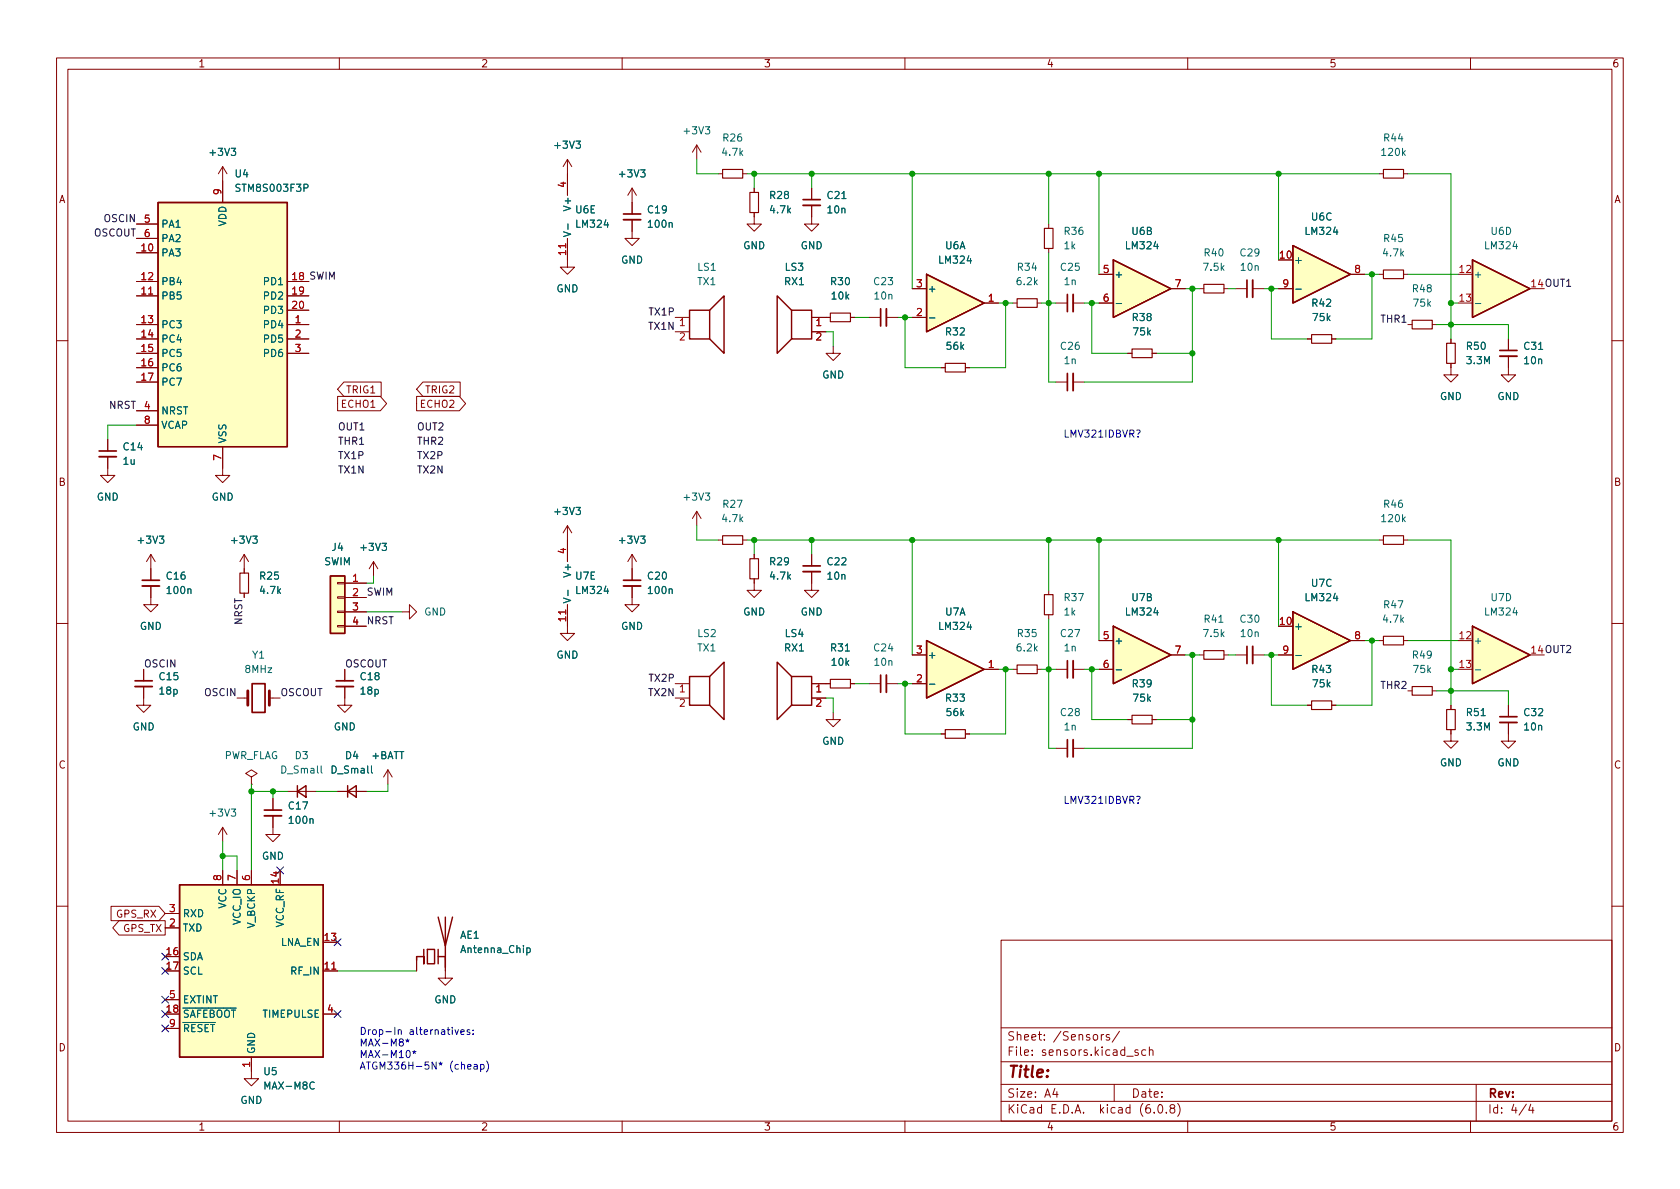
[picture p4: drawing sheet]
<svg xmlns="http://www.w3.org/2000/svg" width="297mm" height="210mm" viewBox="0 0 297 210" stroke-linecap="round" stroke-linejoin="round" font-family="sans-serif">
<g fill="none" stroke="#840000" stroke-width=".18">
<path d="M10 10.2h277v190.1h-277zM12 12.2h273v186.1h-273zM60 10.2v2M110 10.2v2M160 10.2v2M210 10.2v2M260 10.2v2M24.1 39.6h3.8M39.4 29.5v6.3M39.4 29.5l-.8 1.2M39.4 29.5l.7 1.2M100.3 28.2v6.3"/>
<path d="M100.3 28.2l-.7 1.3M100.3 28.2l.8 1.3M111.8 38.9v3.3h1.2l-1.2 1.2-1.3-1.2h1.3M111.8 33.3v4.5M111.8 33.3l-.8 1.2M111.8 33.3l.7 1.2M123.2 25.6l-.8 1.3M123.2 25.6v2.6M123.2 25.6l.8 1.3M127 30.7h.8M131.3 30.7h.8M133.3 37.6v2h1.3l-1.3 1.3-1.2-1.3h1.2"/>
<path d="M133.3 33.3v.7M143.5 36.3v3.3h1.3l-1.3 1.3-1.3-1.3h1.3M143.5 33.3v2M185.4 39.6v.8M243.8 30.7h.8M248.2 30.7h.7M24.1 59.9h3.8M24.1 57.4h3.8M24.1 44.7h3.8M24.1 52.3h3.8M24.1 49.8h3.8M24.1 42.2h3.8"/>
<path d="M50.8 59.9h3.8M50.8 57.4h3.8M50.8 52.3h3.8M50.8 49.8h3.8M50.8 54.9h3.8M100.3 42.2v5h1.3l-1.3 1.3-1.2-1.3h1.2M119.4 56.1h2.5M119.4 58.7h2.5M143.5 56.1h3.3M143.5 58.7h2.5M150.4 56.1h.7M153.7 56.1h2"/>
<path d="M156.7 56.1h2M161.3 51h2.5M161.3 56.1h2.5M174 53.6h2.5M179.1 53.6h.7M183.4 53.6h.7M185.4 43.9v.8M186.7 53.6h2M189.7 53.6h2.1M194.3 48.5h2.5M194.3 53.6h2.5M207 51h2.5"/>
<path d="M212.1 51h.8M216.4 51h.8M218.4 51h2.1M221.5 51h2M226.1 51h2.5M231.1 59.9h.8M235.5 59.9h.7M238.8 48.5h2.5M243.8 48.5h.8M248.2 48.5h.7M248.9 57.4h.8M253.2 57.4h.8"/>
<path d="M256.5 59.9v.8M266.7 59.9v2.1M10 60.2h2M19 77.7v2.1M24.1 62.5h3.8M24.1 65h3.8M24.1 67.6h3.8M24.1 72.6h3.8M24.1 75.2h3.8M39.4 79v5.1h1.2l-1.2 1.2-1.3-1.2h1.3M50.8 62.5h3.8M59.7 70.1h7.6l1.1 1.3-1.1 1.2h-7.6z"/>
<path d="M60.8 67.6h6.6v2.5h-6.6l-1.1-1.3zM73.7 70.1h7.5l1.1 1.3-1.1 1.2h-7.5zM74.8 67.6h6.6v2.5h-6.6l-1.1-1.3zM147.3 61.2v1.3h1.3l-1.3 1.2-1.3-1.2h1.3M166.4 65h.7M170.7 65h.7M186.7 67.6h2M189.7 67.6h2.1M199.4 62.5h.8M203.7 62.5h.8M256.5 64.3v2h1.3l-1.3 1.3-1.2-1.3h1.2M266.7 63v3.3h1.3l-1.3 1.3-1.3-1.3h1.3"/>
<path d="M285 60.2h2M19 80.8v3.3h1.3l-1.3 1.2-1.2-1.2h1.2M26.7 98v4.6M26.7 98l-.8 1.3M26.7 98l.7 1.3M43.2 98l-.8 1.3M43.2 98v3.3M43.2 98l.7 1.3M66 99.3l-.7 1.3M66 99.3v2.5M66 99.3l.8 1.3M100.3 93v6.3"/>
<path d="M100.3 93l-.7 1.2M100.3 93l.8 1.2M111.8 98v4.6M111.8 98l-.8 1.3M111.8 98l.7 1.3M123.2 90.4v2.6M123.2 90.4l-.8 1.3M123.2 90.4l.8 1.3M127 95.5h.8M131.3 95.5h.8M133.3 98v.8M143.5 98v2.1"/>
<path d="M243.8 95.5h.8M248.2 95.5h.7M10 110.2h2M25.4 118.4v2M26.7 103.6v3.3h1.2l-1.2 1.3-1.3-1.3h1.3M43.2 104.9v.8M59.7 110.6h1.3v.3h-1.3zM59.7 108.1h1.3v.2h-1.3zM59.7 105.5h1.3v.3h-1.3zM59.7 103h1.3v.2h-1.3zM61 103.1h3.8M61 105.7h3.8"/>
<path d="M61 108.2h3.8M61 110.7h3.8M61 118.4v2M71.1 108.2h1.3v-1.3l1.3 1.3-1.3 1.3v-1.3M100.3 106.9v5.1h1.3l-1.3 1.3-1.2-1.3h1.2M111.8 103.6v3.3h1.2l-1.2 1.3-1.3-1.3h1.3M133.3 102.4v2h1.3l-1.3 1.3-1.2-1.3h1.2M143.5 101.1v3.3h1.3l-1.3 1.3-1.3-1.3h1.3M161.3 115.8h2.5M174 118.4h2.5M179.1 118.4h.7M183.4 118.4h.7"/>
<path d="M185.4 104.4v.8M185.4 108.7v.8M186.7 118.4h2M189.7 118.4h2.1M194.3 113.3h2.5M194.3 118.4h2.5M207 115.8h2.5M212.1 115.8h.8M216.4 115.8h.8M218.4 115.8h2.1M221.5 115.8h2M226.1 115.8h2.5"/>
<path d="M238.8 113.3h2.5M243.8 113.3h.8M248.2 113.3h.7M285 110.2h2M25.4 121.4v3.3h1.3l-1.3 1.3-1.3-1.3h1.3M41.9 123.4h1.9M44.4 137.4l1.1-.6-1.1-.7-1 .7 1 .6v1.3M44.4 138.7h.1M47.6 123.4h1.9M50.8 139.9h5.1M59.7 139.9h5.1M61 121.4v3.3h1.2l-1.2 1.3-1.3-1.3h1.3"/>
<path d="M68.6 136.1l-.8 1.3M68.6 136.1v2.6M68.6 136.1l.7 1.3M119.4 120.9h2.5M119.4 123.4h2.5M143.5 120.9h3.3M143.5 123.4h2.5M147.3 126v1.2h1.3l-1.3 1.3-1.3-1.3h1.3M150.4 120.9h.7M153.7 120.9h2M156.7 120.9h2M161.3 120.9h2.5"/>
<path d="M166.4 129.8h.7M170.7 129.8h.7M186.7 132.3h2M189.7 132.3h2.1M199.4 127.2h.8M203.7 127.2h.8M231.1 124.7h.8M235.5 124.7h.7M248.9 122.2h.8M253.2 122.2h.8M256.5 129v2.1h1.3l-1.3 1.2-1.2-1.2h1.2M256.5 124.7v.8"/>
<path d="M266.7 127.8v3.3h1.3l-1.3 1.2-1.3-1.2h1.3M266.7 124.7v2M39.4 146.3v2.5M39.4 153.9v2.6M39.4 146.3l-.8 1.3M39.4 146.3l.7 1.3M41.9 153.9v2.6M44.4 153.9v2.6M48.3 144.3v3.3h1.2l-1.2 1.2-1.3-1.2h1.3M48.3 141.2v2.1M10 160.2h2M19.6 160.3h8.5l1.1 1.2-1.1 1.3h-8.5z"/>
<path d="M21 162.8h8.2v2.5h-8.2l-1.1-1.2zM29.2 164.1h2.5M29.2 161.5h2.5M29.2 176.8h2.5M57.1 171.7h2.6M57.1 179.3h2.6M73.7 169.2v2.5M78.7 169.2v3.8h1.3l-1.3 1.2-1.2-1.2h1.2M177 166.3h108v32h-108zM285 160.2h2M29.2 181.9h2.5M44.4 186.9v3.8h1.3l-1.3 1.3-1.2-1.3h1.2"/>
<path d="M60 198.3v2M110 198.3v2M160 198.3v2M177 194.8h108M177 191.8h108M177 187.8h108M177 181.8h108M186.5 192.5l-.4 1h1M186.9 193v1M194.7 182.9v1M195.1 182.9l-.2 .1-.2 .2M196.1 183l-.3-.1-.2 .2v.3l.5 .1v.4h-.5"/>
<path d="M197 191.8v3M197.9 182.4l-1.3 1.9M199.2 186.8h1.2M201.2 185.7l-.3-.1-.3 .2 .1 .3 .5 .1v.4h-.6M202.6 185.7l-.5-.1-.2 .3v.4l.1 .3h.6M203.2 185.8l.2-.2 .4 .1 .1 .9M203.2 185.1v1.5M204.1 196.7v.1M204.9 195.4l.2-.1a.81 .81 0 0 1 .6 .7 .81 .81 0 0 1-.3 .8h-.2a.81 .81 0 0 1-.6-.6 .81 .81 0 0 1 .3-.8zM206.2 196.7v.1M207.1 196l-.2-.3v-.2l.2-.2 .5 .1 .1 .2-.1 .2-.6 .2-.1 .3v.4l.2 .1h.5l.1-.3-.1-.4-.2-.1M208.2 195.1a1.72 1.72 0 0 1 0 2.3"/>
<path d="M210 198.3v2M260 198.3v2M261 191.8v6.5M269.9 195.3l-1.3 1.9M270.6 195.3l-.3 1h.9M271 195.8v1"/>
</g>
<g fill="#ffffc2" stroke="#ffffc2" stroke-width=".18">
<path d="M260.3 110.7l10.2 5.1-10.2 5.1z"/>
<path d="M58.4 101.8h2.6v10.2h-2.6z"/>
<path d="M196.8 110.7l10.2 5.1-10.2 5.1z"/>
<path d="M228.6 108.2l10.2 5.1-10.2 5.1z"/>
<path d="M163.8 113.3l10.2 5.1-10.2 5z"/>
<path d="M228.6 43.4l10.2 5.1-10.2 5.1z"/>
<path d="M260.3 46l10.2 5-10.2 5.1z"/>
<path d="M196.8 46l10.2 5-10.2 5.1z"/>
<path d="M31.7 156.5h25.4v30.4h-25.4z"/>
<path d="M163.8 48.5l10.2 5.1-10.2 5.1z"/>
<path d="M27.9 35.8h22.9v43.2h-22.9z"/>
</g>
<g fill="none" stroke="#840000" stroke-width=".25">
<path d="M27.9 35.8h22.9v43.2h-22.9zM121.9 54.9h3.6v5h-3.6zM125.5 54.9l2.5-2.6v10.2l-2.5-2.6M140 54.9h3.5v5h-3.5zM140 54.9l-2.6-2.6v10.2l2.6-2.6M163.8 48.5l10.2 5.1-10.2 5.1zM196.8 46l10.2 5-10.2 5.1zM228.6 43.4l10.2 5.1-10.2 5.1zM260.3 46l10.2 5-10.2 5.1zM58.4 101.8h2.6v10.2h-2.6zM121.9 119.6h3.6v5.1h-3.6zM125.5 119.6l2.5-2.5v10.1l-2.5-2.5"/>
<path d="M140 119.6h3.5v5.1h-3.5zM140 119.6l-2.6-2.5v10.1l2.6-2.5M163.8 113.3l10.2 5.1-10.2 5zM196.8 110.7l10.2 5.1-10.2 5.1zM228.6 108.2l10.2 5.1-10.2 5.1zM260.3 110.7l10.2 5.1-10.2 5.1zM52.6 139.9l1.5-1v2.1zM52.6 138.9v2.1M61.5 139.9l1.5-1v2.1zM61.5 138.9v2.1M31.7 156.5h25.4v30.4h-25.4zM74.9 167.9v2.5v-1.2h-1.2v.6"/>
<path d="M75.6 167.9h1.2v2.5h-1.2zM77.5 162.2l1.2 5.1 1.3-5.1M77.5 169.2h1.2M77.5 167.9v2.5M78.7 162.2v8.9"/>
</g>
<path d="M100.4 39.6v1M164.3 56.2h1M197.4 53.7h.9M229.1 51.1h1M260.9 53.7h.9M100.4 104.4v.9M197.4 118.4h.9M229.1 115.9h1M260.9 118.4h.9M164.3 121h1M93.2 167.7l.3-.1 .3 .3-.2 .5h-.4" fill="none" stroke="#006464" stroke-width=".18"/>
<g fill="none" stroke="#840000" stroke-width=".2">
<path d="M127.8 30h3.5v1.5h-3.5zM132.6 34h1.5v3.6h-1.5zM244.6 30h3.6v1.5h-3.6zM146.8 55.4h3.6v1.5h-3.6zM179.8 52.8h3.6v1.6h-3.6zM184.7 40.4h1.5v3.5h-1.5zM212.9 50.3h3.5v1.5h-3.5zM231.9 59.2h3.6v1.5h-3.6zM244.6 47.7h3.6v1.6h-3.6zM249.7 56.6h3.5v1.6h-3.5zM167.1 64.3h3.6v1.5h-3.6zM200.2 61.7h3.5v1.5h-3.5z"/>
<path d="M255.8 60.7h1.5v3.6h-1.5zM127.8 94.7h3.5v1.6h-3.5zM132.6 98.8h1.5v3.6h-1.5zM244.6 94.7h3.6v1.6h-3.6zM42.4 101.3h1.5v3.6h-1.5zM179.8 117.6h3.6v1.5h-3.6zM184.7 105.2h1.5v3.5h-1.5zM212.9 115.1h3.5v1.5h-3.5zM244.6 112.5h3.6v1.5h-3.6zM146.8 120.1h3.6v1.6h-3.6zM167.1 129h3.6v1.6h-3.6zM200.2 126.5h3.5v1.5h-3.5z"/>
<path d="M231.9 123.9h3.6v1.6h-3.6zM249.7 121.4h3.5v1.5h-3.5zM255.8 125.5h1.5v3.5h-1.5z"/>
</g>
<g fill="none" stroke="#840000" stroke-width=".33">
<path d="M110.2 38.9h3.1M142 36.3h3M156.7 54.6v3.1M189.7 52.1v3M221.5 49.5v3.1M189.7 66v3.1M265.2 63h3M17.5 80.8h3.1M25.1 103.6h3.1M110.2 103.6h3.1M142 101.1h3M156.7 119.4v3"/>
<path d="M189.7 116.8v3.1M221.5 114.3v3M23.9 121.4h3M59.4 121.4h3.1M189.7 130.8v3.1M265.2 127.8h3M46.7 144.3h3.1"/>
</g>
<g fill="none" stroke="#840000" stroke-width=".3">
<path d="M110.2 37.8h3.1M142 35.3h3M155.7 54.6v3.1M188.7 52.1v3M220.5 49.5v3.1M17.5 79.8h3.1M188.7 66v3.1M265.2 62h3M25.1 102.6h3.1M110.2 102.6h3.1M142 100.1h3M155.7 119.4v3"/>
<path d="M188.7 116.8v3.1M220.5 114.3v3M23.9 120.4h3M44.6 120.9h2.3v5.1h-2.3zM59.4 120.4h3.1M188.7 130.8v3.1M265.2 126.7h3M46.7 143.3h3.1"/>
</g>
<path d="M43.8 122.2v2.5M47.6 122.2v2.5" fill="none" stroke="#840000" stroke-width=".51"/>
<g fill="none" stroke="#0000c2" stroke-width=".18">
<path d="M201 76.1l.4-.1 .2 .2-.4 .6M201 140.9l.4-.1 .2 .2-.4 .6M71.7 183.9l.3 .1 .3-.1M71.9 184.3l.1-.3 .2 .3M72 183.7v.3M73 185.9l.3 .2 .3-.2M73.1 186.3l.2-.2 .1 .2M73.3 185.8v.3M80 181.7v.1M80 182.1v.8M80.4 182.1l.4 .8 .3-.8M81.5 182.5l.6-.1-.1-.3h-.3l-.2 .2v.6h.5"/>
<path d="M83 182.1h-.3l-.1 .2v.2l.4 .1v.3h-.4M83.7 182.8v.1M83.7 182.1v.2M83.8 188.3h.5l.1 .8M84.4 188.5l-.4 .1-.2 .2 .2 .3 .4-.1M85 188.3l.3-.1 .3 .3-.1 .5h-.5M85 188.2v1.3M86 187.6a1.46 1.46 0 0 1 0 2"/>
</g>
<g fill="none" stroke="#009600" stroke-width=".18">
<path d="M123.2 28.2v2.5h3.8M132.1 30.7h111.7M133.3 30.7v2.6M143.5 30.7v2.6M161.3 30.7v20.3M185.4 30.7v8.9M194.3 30.7v17.8M226.1 30.7v15.3M248.9 30.7h7.6v29.2M146 58.7h1.3v2.5M151.1 56.1h2.6M158.7 56.1h2.6"/>
<path d="M160 56.1v8.9h6.4M176.5 53.6h2.6M177.8 53.6v11.4h-6.4M184.1 53.6h2.6M185.4 44.7v22.9h1.3M191.8 53.6h2.5M193 53.6v8.9h6.4M209.5 51h2.6M210.8 51v16.6h-19M217.2 51h1.2M223.5 51h2.6M224.8 51v8.9h6.3"/>
<path d="M241.3 48.5h2.5M242.6 48.5v11.4h-6.4M248.9 48.5h8.9M254 57.4h12.7v2.5M256.5 53.6h1.3M24.1 75.2h-5.1v2.5M204.5 62.5h6.3M123.2 93v2.5h3.8M132.1 95.5h111.7M133.3 95.5v2.5M143.5 95.5v2.5M161.3 95.5v20.3"/>
<path d="M185.4 95.5v8.9M194.3 95.5v17.8M226.1 95.5v15.2M248.9 95.5h7.6v29.2M64.8 108.2h6.3M66 101.8v1.3h-1.2M176.5 118.4h2.6M177.8 118.4v11.4h-6.4M184.1 118.4h2.6M185.4 109.5v22.8h1.3M191.8 118.4h2.5M193 118.4v8.8h6.4"/>
<path d="M209.5 115.8h2.6M210.8 115.8v16.5h-19M217.2 115.8h1.2M223.5 115.8h2.6M224.8 115.8v8.9h6.3M241.3 113.3h2.5M242.6 113.3v11.4h-6.4M248.9 113.3h8.9M256.5 118.4h1.3M44.4 139.9h6.4M44.4 138.7v15.2M48.3 139.9v1.3"/>
<path d="M55.9 139.9h3.8M68.6 138.7v1.2h-3.8M146 123.4h1.3v2.6M151.1 120.9h2.6M158.7 120.9h2.6M160 120.9v8.9h6.4M204.5 127.2h6.3M254 122.2h12.7v2.5M39.4 151.4h2.5v2.5M39.4 148.8v5.1M59.7 171.7h14"/>
</g>
<g fill="none" stroke="#000084" stroke-width=".18">
<path d="M48.9 153.3l1.2 1.2M50.1 153.3l-1.2 1.2M28.6 176.2l1.2 1.2M28.6 178.7l1.2 1.2M28.6 168.5l1.2 1.3M28.6 171.1l1.2 1.2M29.8 176.2l-1.2 1.2M29.8 178.7l-1.2 1.2M29.8 168.5l-1.2 1.3M29.8 171.1l-1.2 1.2M59.1 178.7l1.2 1.2M59.1 166l1.2 1.2"/>
<path d="M60.3 178.7l-1.2 1.2M60.3 166l-1.2 1.2M28.6 181.2l1.2 1.3M29.8 181.2l-1.2 1.3"/>
</g>
<g fill="#009600" stroke="#009600" stroke-width=".18">
<circle cx="193" cy="53.6" r=".46"/>
<circle cx="185.4" cy="95.5" r=".46"/>
<circle cx="143.5" cy="95.5" r=".46"/>
<circle cx="161.3" cy="95.5" r=".46"/>
<circle cx="185.4" cy="30.7" r=".46"/>
<circle cx="161.3" cy="30.7" r=".46"/>
<circle cx="160" cy="56.1" r=".46"/>
<circle cx="177.8" cy="53.6" r=".46"/>
<circle cx="143.5" cy="30.7" r=".46"/>
<circle cx="226.1" cy="95.5" r=".46"/>
<circle cx="210.8" cy="62.5" r=".46"/>
<circle cx="194.3" cy="95.5" r=".46"/>
<circle cx="242.6" cy="48.5" r=".46"/>
<circle cx="256.5" cy="53.6" r=".46"/>
<circle cx="256.5" cy="57.4" r=".46"/>
<circle cx="242.6" cy="113.3" r=".46"/>
<circle cx="256.5" cy="122.2" r=".46"/>
<circle cx="256.5" cy="118.4" r=".46"/>
<circle cx="185.4" cy="53.6" r=".46"/>
<circle cx="194.3" cy="30.7" r=".46"/>
<circle cx="224.8" cy="51" r=".46"/>
<circle cx="210.8" cy="51" r=".46"/>
<circle cx="226.1" cy="30.7" r=".46"/>
<circle cx="210.8" cy="127.2" r=".46"/>
<circle cx="193" cy="118.4" r=".46"/>
<circle cx="210.8" cy="115.8" r=".46"/>
<circle cx="224.8" cy="115.8" r=".46"/>
<circle cx="160" cy="120.9" r=".46"/>
<circle cx="177.8" cy="118.4" r=".46"/>
<circle cx="185.4" cy="118.4" r=".46"/>
<circle cx="133.3" cy="95.5" r=".46"/>
<circle cx="48.3" cy="139.9" r=".46"/>
<circle cx="44.4" cy="139.9" r=".46"/>
<circle cx="39.4" cy="151.4" r=".46"/>
<circle cx="133.3" cy="30.7" r=".46"/>
</g>
<text font-size="2.8" fill="#840000" x="178" y="190.6">Title:</text>
<g font-size="2.1" fill="#840000">
<text x="178" y="184">Sheet: /Sensors/</text>
<text x="178" y="186.7">File: sensors.kicad_sch</text>
<text x="178" y="196.9">KiCad E.D.A. kicad (6.0.8)</text>
<text x="178" y="194.1">Size: A4</text>
<text x="200" y="194.1">Date:</text>
<text x="263" y="194.1">Rev:</text>
<text x="263" y="196.9">Id: 4/4</text>
</g>
<g font-size="1.8" fill="#840000">
<text x="35" y="11.9">1</text>
<text x="85" y="11.9">2</text>
<text x="135" y="11.9">3</text>
<text x="185" y="11.9">4</text>
<text x="235" y="11.9">5</text>
<text x="285" y="11.9">6</text>
<text x="10.3" y="35.9">A</text>
<text x="285.3" y="35.9">A</text>
<text x="61.1" y="69.6">TRIG1</text>
<text x="75.1" y="69.6">TRIG2</text>
<text x="60.2" y="72.1">ECHO1</text>
<text x="74.1" y="72.1">ECHO2</text>
<text x="10.3" y="85.9">B</text>
<text x="285.3" y="85.9">B</text>
<text x="10.3" y="135.9">C</text>
<text x="285.3" y="135.9">C</text>
<text x="20.6" y="162.3">GPS_RX</text>
<text x="21.8" y="164.8">GPS_TX</text>
<text x="10.3" y="185.9">D</text>
<text x="285.3" y="185.9">D</text>
<text x="35" y="199.9">1</text>
<text x="85" y="199.9">2</text>
<text x="135" y="199.9">3</text>
<text x="185" y="199.9">4</text>
<text x="235" y="199.9">5</text>
<text x="285" y="199.9">6</text>
</g>
<g font-size="1.8" fill="#006464">
<text x="121.1" y="23.7">+3V3</text>
<text x="37.3" y="27.6">+3V3</text>
<text x="98.2" y="26.3">+3V3</text>
<text x="127.8" y="27.6">4.7k</text>
<text x="127.9" y="25">R26</text>
<text x="244.4" y="27.6">120k</text>
<text x="244.8" y="25">R44</text>
<text x="41.6" y="31.4">U4</text>
<text x="42" y="33.9">STM8S003F3P</text>
<text x="109.7" y="31.4">+3V3</text>
<text x="136.2" y="35.2">R28</text>
<text x="146.4" y="35.2">C21</text>
<text x="28.4" y="40.3">PA1</text>
<text x="40" y="40.1" transform="rotate(-90 40 40.1)">VDD</text>
<text x="101" y="36.9" transform="rotate(-90 101 36.9)">V+</text>
<text x="101.8" y="37.7">U6E</text>
<text x="102" y="40.3">LM324</text>
<text x="114.6" y="37.7">C19</text>
<text x="114.8" y="40.3">100n</text>
<text x="136.3" y="37.7">4.7k</text>
<text x="146.4" y="37.7">10n</text>
<text x="188.3" y="41.5">R36</text>
<text x="200.2" y="41.5">U6B</text>
<text x="230.9" y="41.5">LM324</text>
<text x="231.9" y="39">U6C</text>
<text x="263.7" y="41.5">U6D</text>
<text x="28.4" y="45.3">PA3</text>
<text x="28.4" y="42.8">PA2</text>
<text x="101" y="42" transform="rotate(-90 101 42)">V-</text>
<text x="109.8" y="46.6">GND</text>
<text x="123.4" y="47.9">LS1</text>
<text x="131.4" y="44.1">GND</text>
<text x="138.8" y="47.9">LS3</text>
<text x="141.5" y="44.1">GND</text>
<text x="166.2" y="46.6">LM324</text>
<text x="167.1" y="44.1">U6A</text>
<text x="180" y="47.9">R34</text>
<text x="187.6" y="47.9">C25</text>
<text x="188.2" y="44.1">1k</text>
<text x="199.2" y="44.1">LM324</text>
<text x="212.9" y="47.9">7.5k</text>
<text x="213" y="45.3">R40</text>
<text x="219.4" y="45.3">C29</text>
<text x="219.5" y="47.9">10n</text>
<text x="228.7" y="46.6">+</text>
<text x="244.7" y="45.3">4.7k</text>
<text x="244.8" y="42.8">R45</text>
<text x="262.7" y="44.1">LM324</text>
<text x="28.4" y="53">PB5</text>
<text x="28.4" y="50.4">PB4</text>
<text x="46.9" y="50.4">PD1</text>
<text x="46.9" y="53">PD2</text>
<text x="98.4" y="51.7">GND</text>
<text x="123.3" y="50.4">TX1</text>
<text x="138.7" y="50.4">RX1</text>
<text x="147" y="50.4">R30</text>
<text x="147.1" y="53">10k</text>
<text x="154.6" y="50.4">C23</text>
<text x="154.7" y="53">10n</text>
<text x="164" y="51.7">+</text>
<text x="179.9" y="50.4">6.2k</text>
<text x="188.2" y="50.4">1n</text>
<text x="197" y="49.1">+</text>
<text x="249.8" y="51.7">R48</text>
<text x="260.5" y="49.1">+</text>
<text x="28.4" y="58">PC3</text>
<text x="46.9" y="58">PD4</text>
<text x="46.9" y="55.5">PD3</text>
<text x="167.3" y="59.3">R32</text>
<text x="200.3" y="56.8">R38</text>
<text x="200.5" y="59.3">75k</text>
<text x="232.1" y="54.2">R42</text>
<text x="232.2" y="56.8">75k</text>
<text x="250" y="54.2">75k</text>
<text x="28.4" y="60.6">PC4</text>
<text x="28.4" y="63.1">PC5</text>
<text x="28.4" y="65.7">PC6</text>
<text x="46.9" y="60.6">PD5</text>
<text x="46.9" y="63.1">PD6</text>
<text x="167.4" y="61.8">56k</text>
<text x="187.6" y="61.8">C26</text>
<text x="188.2" y="64.4">1n</text>
<text x="259.4" y="61.8">R50</text>
<text x="259.4" y="64.4">3.3M</text>
<text x="269.5" y="61.8">C31</text>
<text x="269.6" y="64.4">10n</text>
<text x="28.4" y="68.2">PC7</text>
<text x="145.4" y="66.9">GND</text>
<text x="254.6" y="70.7">GND</text>
<text x="264.7" y="70.7">GND</text>
<text x="28.4" y="73.3">NRST</text>
<text x="28.4" y="75.8">VCAP</text>
<text x="21.8" y="82.2">1u</text>
<text x="21.9" y="79.6">C14</text>
<text x="40" y="78.5" transform="rotate(-90 40 78.5)">VSS</text>
<text x="17.1" y="88.5">GND</text>
<text x="37.4" y="88.5">GND</text>
<text x="121.1" y="88.5">+3V3</text>
<text x="127.9" y="89.8">R27</text>
<text x="244.8" y="89.8">R46</text>
<text x="98.2" y="91.1">+3V3</text>
<text x="127.8" y="92.3">4.7k</text>
<text x="244.4" y="92.3">120k</text>
<text x="24.6" y="96.1">+3V3</text>
<text x="41.1" y="96.1">+3V3</text>
<text x="57.3" y="99.9">SWIM</text>
<text x="58.7" y="97.4">J4</text>
<text x="64" y="97.4">+3V3</text>
<text x="101" y="101.6" transform="rotate(-90 101 101.6)">V+</text>
<text x="109.7" y="96.1">+3V3</text>
<text x="136.2" y="99.9">R29</text>
<text x="146.4" y="99.9">C22</text>
<text x="29.5" y="102.5">C16</text>
<text x="29.7" y="105">100n</text>
<text x="46" y="102.5">R25</text>
<text x="46.1" y="105">4.7k</text>
<text x="101" y="106.8" transform="rotate(-90 101 106.8)">V-</text>
<text x="101.8" y="102.5">U7E</text>
<text x="102" y="105">LM324</text>
<text x="114.6" y="102.5">C20</text>
<text x="114.8" y="105">100n</text>
<text x="136.3" y="102.5">4.7k</text>
<text x="146.4" y="102.5">10n</text>
<text x="188.3" y="106.3">R37</text>
<text x="200.2" y="106.3">U7B</text>
<text x="230.9" y="106.3">LM324</text>
<text x="231.9" y="103.8">U7C</text>
<text x="244.8" y="107.6">R47</text>
<text x="263.7" y="106.3">U7D</text>
<text x="24.7" y="111.4">GND</text>
<text x="75" y="108.8">GND</text>
<text x="109.8" y="111.4">GND</text>
<text x="123.4" y="112.6">LS2</text>
<text x="131.4" y="108.8">GND</text>
<text x="138.8" y="112.6">LS4</text>
<text x="141.5" y="108.8">GND</text>
<text x="166.2" y="111.4">LM324</text>
<text x="167.1" y="108.8">U7A</text>
<text x="180" y="112.6">R35</text>
<text x="187.6" y="112.6">C27</text>
<text x="188.2" y="108.8">1k</text>
<text x="197" y="113.9">+</text>
<text x="199.2" y="108.8">LM324</text>
<text x="212.9" y="112.6">7.5k</text>
<text x="213" y="110.1">R41</text>
<text x="219.4" y="110.1">C30</text>
<text x="219.5" y="112.6">10n</text>
<text x="228.7" y="111.4">+</text>
<text x="244.7" y="110.1">4.7k</text>
<text x="260.5" y="113.9">+</text>
<text x="262.7" y="108.8">LM324</text>
<text x="43.4" y="119">8MHz</text>
<text x="44.6" y="116.5">Y1</text>
<text x="98.4" y="116.5">GND</text>
<text x="123.3" y="115.2">TX1</text>
<text x="138.7" y="115.2">RX1</text>
<text x="147" y="115.2">R31</text>
<text x="147.1" y="117.7">10k</text>
<text x="154.6" y="115.2">C24</text>
<text x="154.7" y="117.7">10n</text>
<text x="164" y="116.5">+</text>
<text x="179.9" y="115.2">6.2k</text>
<text x="188.2" y="115.2">1n</text>
<text x="232.1" y="119">R43</text>
<text x="249.8" y="116.5">R49</text>
<text x="250" y="119">75k</text>
<text x="28.2" y="120.3">C15</text>
<text x="28.3" y="122.8">18p</text>
<text x="63.8" y="120.3">C18</text>
<text x="63.8" y="122.8">18p</text>
<text x="167.3" y="124.1">R33</text>
<text x="200.3" y="121.5">R39</text>
<text x="200.5" y="124.1">75k</text>
<text x="232.2" y="121.5">75k</text>
<text x="23.4" y="129.2">GND</text>
<text x="59" y="129.2">GND</text>
<text x="145.4" y="131.7">GND</text>
<text x="167.4" y="126.6">56k</text>
<text x="187.6" y="126.6">C28</text>
<text x="188.2" y="129.2">1n</text>
<text x="259.4" y="126.6">R51</text>
<text x="259.4" y="129.2">3.3M</text>
<text x="269.5" y="126.6">C32</text>
<text x="269.6" y="129.2">10n</text>
<text x="39.5" y="134.2">PWR_FLAG</text>
<text x="49.9" y="136.8">D_Small</text>
<text x="52.2" y="134.2">D3</text>
<text x="58.7" y="136.8">D_Small</text>
<text x="61.1" y="134.2">D4</text>
<text x="65.7" y="134.2">+BATT</text>
<text x="254.6" y="135.5">GND</text>
<text x="264.7" y="135.5">GND</text>
<text x="51.1" y="143.1">C17</text>
<text x="37.3" y="144.4">+3V3</text>
<text x="51.3" y="145.7">100n</text>
<text x="46.3" y="152">GND</text>
<text x="40" y="160.7" transform="rotate(-90 40 160.7)">VCC</text>
<text x="32.3" y="164.7">TXD</text>
<text x="32.3" y="162.2">RXD</text>
<text x="42.5" y="163.6" transform="rotate(-90 42.5 163.6)">VCC_IO</text>
<text x="45.1" y="164.1" transform="rotate(-90 45.1 164.1)">V_BCKP</text>
<text x="49.6" y="167.3">LNA_EN</text>
<text x="50.2" y="164" transform="rotate(-90 50.2 164)">VCC_RF</text>
<text x="81.4" y="166">AE1</text>
<text x="32.3" y="169.8">SDA</text>
<text x="32.3" y="172.3">SCL</text>
<text x="51.5" y="172.3">RF_IN</text>
<text x="81.7" y="168.5">Antenna_Chip</text>
<text x="32.3" y="180">~{SAFEBOOT}</text>
<text x="32.3" y="177.4">EXTINT</text>
<text x="46.5" y="180">TIMEPULSE</text>
<text x="76.8" y="177.4">GND</text>
<text x="32.3" y="182.5">~{RESET}</text>
<text x="45.1" y="186.4" transform="rotate(-90 45.1 186.4)">GND</text>
<text x="46.7" y="190.1">U5</text>
<text x="42.5" y="195.2">GND</text>
<text x="47" y="192.7">MAX-M8C</text>
</g>
<g font-size="1.8" fill="#a90000">
<text x="39.1" y="34.4" transform="rotate(-90 39.1 34.4)">9</text>
<text x="100.1" y="33.1" transform="rotate(-90 100.1 33.1)">4</text>
<text x="25.5" y="39.4">5</text>
<text x="25.5" y="41.9">6</text>
<text x="25.1" y="44.4">10</text>
<text x="100.1" y="45" transform="rotate(-90 100.1 45)">11</text>
<text x="226.3" y="45.7">10</text>
<text x="25.1" y="52.1">11</text>
<text x="25.1" y="49.5">12</text>
<text x="51.7" y="52.1">19</text>
<text x="51.7" y="49.5">18</text>
<text x="162.1" y="50.8">3</text>
<text x="174.8" y="53.3">1</text>
<text x="195.1" y="48.3">5</text>
<text x="195.1" y="53.3">6</text>
<text x="207.8" y="50.8">7</text>
<text x="226.8" y="50.8">9</text>
<text x="239.5" y="48.3">8</text>
<text x="258.1" y="48.3">12</text>
<text x="258.1" y="53.3">13</text>
<text x="25.1" y="57.1">13</text>
<text x="25.1" y="59.7">14</text>
<text x="51.7" y="54.6">20</text>
<text x="52.2" y="57.1">1</text>
<text x="52.2" y="59.7">2</text>
<text x="120.2" y="57.7">1</text>
<text x="144.3" y="57.7">1</text>
<text x="162.1" y="55.9">2</text>
<text x="25.1" y="62.2">15</text>
<text x="25.1" y="64.8">16</text>
<text x="52.2" y="62.2">3</text>
<text x="120.2" y="60.2">2</text>
<text x="144.3" y="60.2">2</text>
<text x="25.1" y="67.3">17</text>
<text x="25.5" y="72.4">4</text>
<text x="25.5" y="74.9">8</text>
<text x="39.1" y="81.4" transform="rotate(-90 39.1 81.4)">7</text>
<text x="100.1" y="97.9" transform="rotate(-90 100.1 97.9)">4</text>
<text x="62.4" y="102.9">1</text>
<text x="62.4" y="105.4">2</text>
<text x="62.4" y="107.9">3</text>
<text x="62.4" y="110.5">4</text>
<text x="100.1" y="109.8" transform="rotate(-90 100.1 109.8)">11</text>
<text x="195.1" y="113">5</text>
<text x="226.3" y="110.5">10</text>
<text x="239.5" y="113">8</text>
<text x="258.1" y="113">12</text>
<text x="162.1" y="115.6">3</text>
<text x="174.8" y="118.1">1</text>
<text x="195.1" y="118.1">6</text>
<text x="207.8" y="115.6">7</text>
<text x="226.8" y="115.6">9</text>
<text x="258.1" y="118.1">13</text>
<text x="120.2" y="122.4">1</text>
<text x="120.2" y="125">2</text>
<text x="144.3" y="122.4">1</text>
<text x="144.3" y="125">2</text>
<text x="162.1" y="120.6">2</text>
<text x="39.1" y="155.7" transform="rotate(-90 39.1 155.7)">8</text>
<text x="41.7" y="155.7" transform="rotate(-90 41.7 155.7)">7</text>
<text x="44.2" y="155.7" transform="rotate(-90 44.2 155.7)">6</text>
<text x="30" y="161.3">3</text>
<text x="49.3" y="156.2" transform="rotate(-90 49.3 156.2)">14</text>
<text x="30" y="163.8">2</text>
<text x="57.4" y="166.4">13</text>
<text x="29.5" y="168.9">16</text>
<text x="29.5" y="171.4">17</text>
<text x="57.4" y="171.4">11</text>
<text x="29.5" y="179.1">18</text>
<text x="30" y="176.5">5</text>
<text x="57.9" y="179.1">4</text>
<text x="30" y="181.6">9</text>
<text x="44.2" y="188.7" transform="rotate(-90 44.2 188.7)">1</text>
</g>
<g font-size="1.8" fill="#0f0f0f">
<text x="16.6" y="41.8">OSCOUT</text>
<text x="18.5" y="39.3">OSCIN</text>
<text x="51.7" y="49.5">18 SWIM</text>
<text x="270.8" y="50.8">14OUT1</text>
<text x="114.9" y="58.3">TX1N</text>
<text x="115" y="55.8">TX1P</text>
<text x="244.3" y="57">THR1</text>
<text x="19.3" y="72.3">NRST</text>
<text x="59.7" y="76.1">OUT1</text>
<text x="73.7" y="76.1">OUT2</text>
<text x="59.7" y="81.2">TX1P</text>
<text x="59.7" y="78.6">THR1</text>
<text x="59.7" y="83.7">TX1N</text>
<text x="73.7" y="83.7">TX2N</text>
<text x="73.7" y="81.2">TX2P</text>
<text x="73.7" y="78.6">THR2</text>
<text x="64.8" y="105.3">SWIM</text>
<text x="42.8" y="110.5" transform="rotate(-90 42.8 110.5)">NRST</text>
<text x="64.8" y="110.4">NRST</text>
<text x="25.4" y="118">OSCIN</text>
<text x="61" y="118">OSCOUT</text>
<text x="270.8" y="115.6">14OUT2</text>
<text x="36.3" y="123.1">OSCIN</text>
<text x="49.5" y="123.1">OSCOUT</text>
<text x="114.9" y="123.1">TX2N</text>
<text x="115" y="120.5">TX2P</text>
<text x="244.3" y="121.8">THR2</text>
</g>
<g font-size="1.8" fill="#0000c2">
<text x="188" y="77.4">LMV321IDBVR?</text>
<text x="188" y="142.1">LMV321IDBVR?</text>
<text x="63.5" y="183">Drop-In alternatives:</text>
<text x="63.5" y="185">MAX-M8*</text>
<text x="63.5" y="187.1">MAX-M10*</text>
<text x="63.5" y="189.1">ATGM336H-5N* (cheap)</text>
</g>
</svg>
